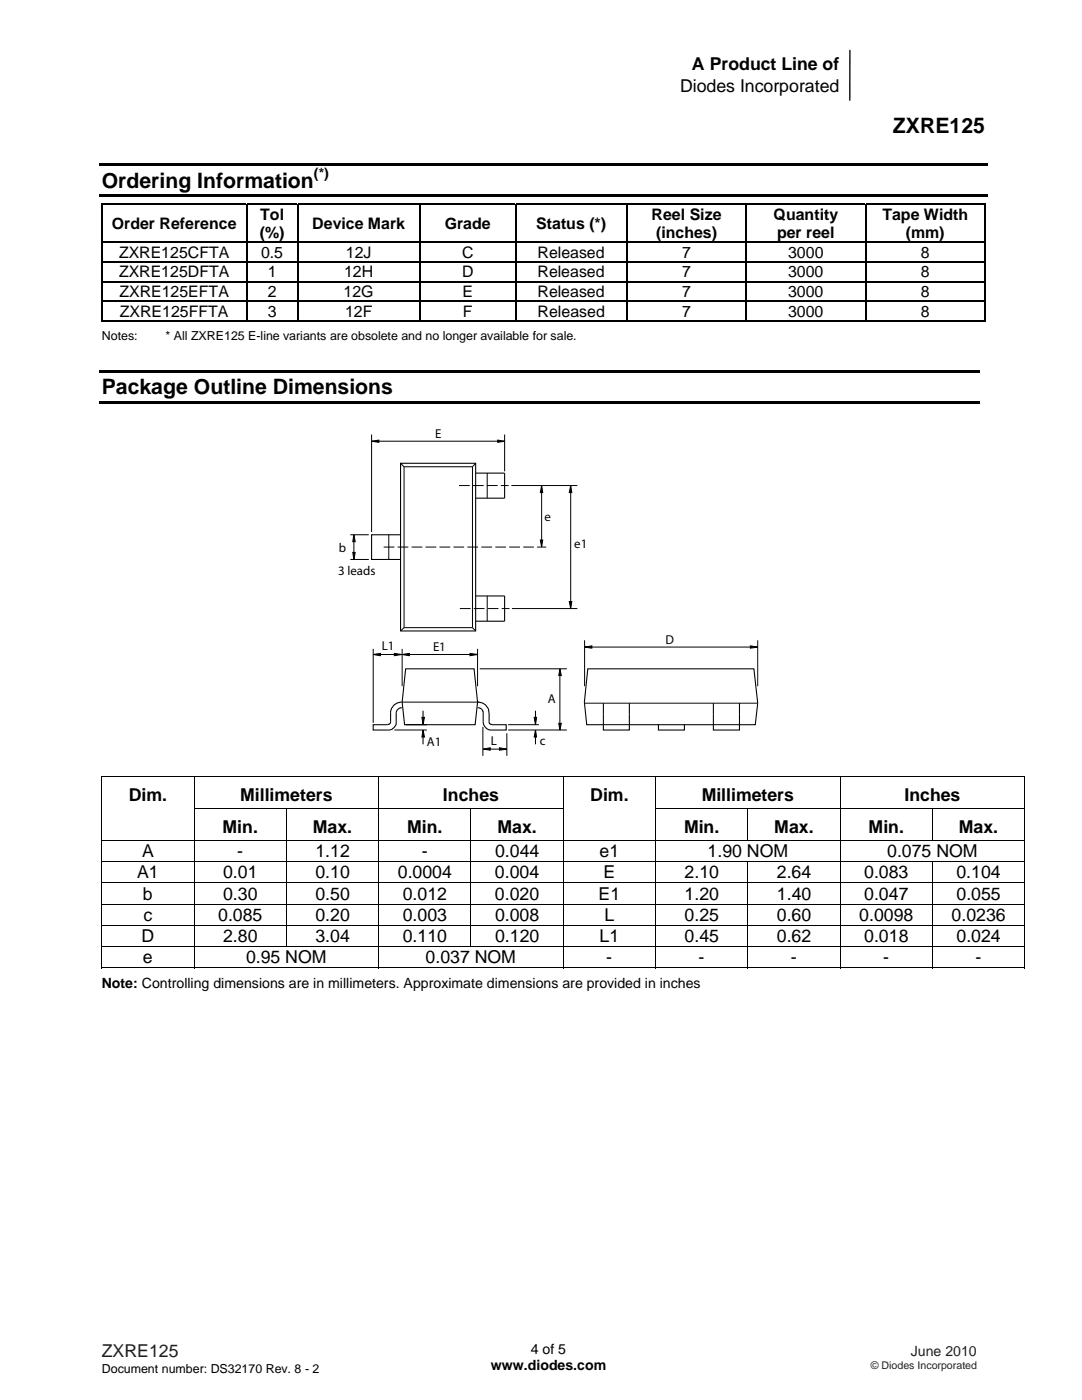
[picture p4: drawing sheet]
<svg xmlns="http://www.w3.org/2000/svg" width="216mm" height="279mm" viewBox="0 0 216 279" stroke-linecap="round" stroke-linejoin="round" font-family="sans-serif">
<path d="M169.6 10.1v9.9" fill="none" stroke="#000" stroke-width=".26"/>
<g fill="#000">
<path d="M19.8 32.6h177.3v.6h-177.3zM19.8 38.7h177.3v.6h-177.3zM20.2 40.7h.2v.3h-.2zM20.2 48.2h.2v.3h-.2zM20.2 52.2h.2v.2h-.2zM20.2 56.1h.2v.2h-.2zM49.1 40.7h.3v.3h-.3zM49.1 48.2h.3v.3h-.3zM49.1 52.2h.3v.2h-.3zM49.1 56.1h.3v.2h-.3zM59.2 40.7h.3v.3h-.3zM59.2 48.2h.3v.3h-.3z"/>
<path d="M59.2 52.2h.3v.2h-.3zM59.2 56.1h.3v.2h-.3zM83.7 40.7h.2v.3h-.2zM83.7 48.2h.2v.3h-.2zM83.7 52.2h.2v.2h-.2zM83.7 56.1h.2v.2h-.2zM102.7 40.7h.3v.3h-.3zM102.7 48.2h.3v.3h-.3zM102.7 52.2h.3v.2h-.3zM102.7 56.1h.3v.2h-.3zM125 40.7h.2v.3h-.2zM125 48.2h.2v.3h-.2z"/>
<path d="M125 52.2h.2v.2h-.2zM125 56.1h.2v.2h-.2zM148.8 40.7h.2v.3h-.2zM148.8 48.2h.2v.3h-.2zM148.8 52.2h.2v.2h-.2zM148.8 56.1h.2v.2h-.2zM172.6 40.7h.2v.3h-.2zM172.6 48.2h.2v.3h-.2zM172.6 52.2h.2v.2h-.2zM172.6 56.1h.2v.2h-.2zM196.4 40.7h.3v.3h-.3zM196.4 40.7h.3v.2h-.3z"/>
<path d="M196.4 48.2h.3v.3h-.3zM196.4 52.2h.3v.2h-.3zM196.4 56.1h.3v.2h-.3zM19.8 73.9h175.7v.5h-175.7zM20.2 60h.2v.3h-.2zM49.1 60h.3v.3h-.3zM59.2 60h.3v.3h-.3zM83.7 60h.2v.3h-.2zM102.7 60h.3v.3h-.3zM125 60h.2v.3h-.2zM148.8 60h.2v.3h-.2zM172.6 60h.2v.3h-.2z"/>
<path d="M196.4 60h.3v.3h-.3zM196.4 63.9h.3v.3h-.3zM19.8 80h175.7v.5h-175.7zM20.2 154.9h.2v1.6h-.2zM38.7 154.9h.1v1.6h-.1zM75.5 154.9h.1v1.6h-.1zM112.3 154.9h.2v1.6h-.2zM130.7 154.9h.2v1.6h-.2zM167.6 154.9h.1v1.6h-.1zM204.4 154.9h.2v1.6h-.2zM204.4 154.9h.2v.2h-.2zM20.2 161.3h.2v1.6h-.2z"/>
<path d="M38.7 161.3h.1v1.6h-.1zM57.1 161.3h.1v1.6h-.1zM75.5 161.3h.1v1.6h-.1zM93.9 161.3h.2v1.6h-.2zM112.3 161.3h.2v1.6h-.2zM130.7 161.3h.2v1.6h-.2zM149.1 161.3h.2v1.6h-.2zM167.6 161.3h.1v1.6h-.1zM186 161.3h.1v1.6h-.1zM204.4 161.3h.2v1.6h-.2zM204.4 193h.2v.2h-.2z"/>
</g>
<g fill="none" stroke="#000" stroke-width=".25">
<path d="M20.2 40.8h28.9M20.3 41v7.2M20.3 48.5v3.7M20.3 52.4v3.7M20.3 56.3v3.7M20.4 48.4h28.7M20.4 52.3h28.7M20.4 56.2h28.7M49.2 41v7.2M49.2 48.5v3.7M49.2 52.4v3.7M49.2 56.3v3.7"/>
<path d="M49.4 40.8h9.8M49.4 48.4h9.8M49.4 52.3h9.8M49.4 56.2h9.8M59.4 41v7.2M59.4 48.5v3.7M59.4 52.4v3.7M59.4 56.3v3.7M59.5 40.8h24.2M59.5 48.4h24.2M59.5 52.3h24.2M59.5 56.2h24.2"/>
<path d="M83.8 41v7.2M83.8 48.5v3.7M83.8 52.4v3.7M83.8 56.3v3.7M83.9 40.8h18.8M83.9 48.4h18.8M83.9 52.3h18.8M83.9 56.2h18.8M102.9 41v7.2M102.9 48.5v3.7M102.9 52.4v3.7M102.9 56.3v3.7"/>
<path d="M103 40.8h22M103 48.4h22M103 52.3h22M103 56.2h22M125.1 41v7.2M125.1 48.5v3.7M125.1 52.4v3.7M125.1 56.3v3.7M125.2 40.8h23.6M125.2 48.4h23.6M125.2 52.3h23.6M125.2 56.2h23.6"/>
<path d="M148.9 41v7.2M148.9 48.5v3.7M148.9 52.4v3.7M148.9 56.3v3.7M149 40.8h23.6M149 48.4h23.6M149 52.3h23.6M149 56.2h23.6M172.7 41v7.2M172.7 48.5v3.7M172.7 52.4v3.7M172.7 56.3v3.7"/>
<path d="M172.8 40.8h23.6M172.8 48.4h23.6M172.8 52.3h23.6M172.8 56.2h23.6M196.5 41v7.2M196.5 48.5v3.7M196.5 52.4v3.7M196.5 56.3v3.7M20.2 64h28.9M20.3 60.3v3.9M20.4 60.1h28.7M49.2 60.3v3.9"/>
<path d="M49.4 60.1h9.8M49.4 64h9.8M59.4 60.3v3.9M59.5 60.1h24.2M59.5 64h24.2M83.8 60.3v3.9M83.9 60.1h18.8M83.9 64h18.8M102.9 60.3v3.9M103 60.1h22M103 64h22M125.1 60.3v3.9"/>
<path d="M125.2 60.1h23.6M125.2 64h23.6M148.9 60.3v3.9M149 60.1h23.6M149 64h23.6M172.7 60.3v3.9M172.8 60.1h23.6M172.8 64h23.6M196.5 60.3v3.9"/>
</g>
<g fill="none" stroke="#000" stroke-width=".21">
<path d="M79.9 92.5h15v33.4h-15zM94.9 94.4h5.8v5h-5.8M79.9 106.7h-5.8v5h5.8M94.9 118.9h5.8v5.1h-5.8M80.9 133.5h13.7l.7 6.6-.5 4.5h-14.1l-.5-4.5zM149.7 128.9l1.5 .2-1.5 .2zM80.1 140.1a2.2 2.2 0 0 0-2.2 2.2v1.9l-.2 .3-3.2 .1v1.1h2.8a1.6 1.6 0 0 0 1.8-1.7v-1.7a1.13 1.13 0 0 1 1.1-1.1M81 144.6h4.2M95.4 140.1a2.2 2.2 0 0 1 2.2 2.2v2l.1 .2 .4 .1h2.9v1.1h-2.9a1.7 1.7 0 0 1-1.7-1.7v-1.7a1.02 1.02 0 0 0-1.1-1.1M120.4 140.3v5.4h5.2v-5.4M125.5 144.6h16.8M131.4 144.6v1.1h5.2v-1.1"/>
<path d="M142.3 140.3v5.4h5.3v-5.4M147.6 144.6h3.1l.5-4.3-.8-6.8h-33.1l-.7 6.6 .5 4.5h3.3"/>
</g>
<g fill="none" stroke="#000" stroke-width=".2">
<path d="M74.1 86.7v19.5M75.6 88.1h23.7M79.9 92.5l.7 .7M80.6 93.2v32.1M80.6 93.2h13.7M94.3 93.2v32.1M94.9 92.5l-.6 .7M97.2 94.4v5M100.7 86.7v7.4M102 96.9h13.2M108.1 98.3v9.5M113.9 98.3v21.8"/>
<path d="M69.9 106.7h3.7M69.9 111.7h3.7M70.6 108.1v2.2M77.6 106.7v5M97.2 118.9v5.1M74.5 129.5v14.8M75.9 130.6h2.8M80.2 129.5v7.4M80.6 125.3h13.7M80.6 125.3l-.7 .6M81.7 130.6h12.1M94.3 125.3l.6 .6"/>
<path d="M95.3 129.5v7.4M95.7 133.5h17.4M102.2 121.5h13M111.7 134.8v9.6M116.6 127.8v9.1M118.1 129.1h31.6M151.2 127.8v9.1M20.2 155h18.5M20.3 156.5v4.8M38.7 156.5v4.8M38.8 155h36.7M75.6 156.5v4.8"/>
<path d="M75.6 155h36.7M78.7 145.7h6.5M80.1 140.1h.1M80.2 140.1h15.1M84.4 141.8v1.4M84.4 147.1v1.4M95.4 140.1h.1M96.4 145.1v5.8M97.8 149.5h1.9M101.1 146.3v4.6M101.4 144.6h6.1M101.4 145.7h11.7"/>
<path d="M106.8 141.8v1.4M106.8 147.1v1.4M112.4 156.5v4.8M112.5 155h18.2M116.6 140.3h34.6M120.4 144.6h5.1M130.8 156.5v4.8M130.9 155h36.7M142.3 144.6h5.3M167.6 156.5v4.8M167.7 155h36.7M204.5 156.5v4.8"/>
<path d="M20.2 167.7h184.4M20.2 172h184.4M20.2 176.2h184.4M20.3 162.9v4.7M20.3 167.8v4.1M20.3 172v4.1M20.3 176.3v4M38.7 162.9v4.7M38.7 167.8v4.1M38.7 172v4.1M38.7 176.3v4M38.8 161.4h18.3"/>
<path d="M57.1 162.9v4.7M57.1 167.8v4.1M57.1 172v4.1M57.1 176.3v4M57.2 161.4h18.3M75.6 162.9v4.7M75.6 167.8v4.1M75.6 172v4.1M75.6 176.3v4M75.6 161.4h18.3M94 162.9v4.7M94 167.8v4.1"/>
<path d="M94 172v4.1M94 176.3v4M94.1 161.4h18.2M112.4 162.9v4.7M112.4 167.8v4.1M112.4 172v4.1M112.4 176.3v4M130.8 162.9v4.7M130.8 167.8v4.1M130.8 172v4.1M130.8 176.3v4M130.9 161.4h18.2"/>
<path d="M149.2 162.9v4.7M149.2 172v4.1M149.2 176.3v4M149.3 161.4h18.3M167.6 162.9v4.7M167.6 167.8v4.1M167.6 172v4.1M167.6 176.3v4M167.7 161.4h18.3M186.1 162.9v4.7M186.1 172v4.1M186.1 176.3v4"/>
<path d="M186.1 161.4h18.3M204.5 162.9v4.7M204.5 167.8v4.1M204.5 172v4.1M204.5 176.3v4M20.2 180.4h184.4M20.2 184.7h184.4M20.2 188.9h184.4M20.2 193.1h18.5M20.3 180.5v4.1M20.3 184.7v4.1M20.3 189v4.2"/>
<path d="M38.7 180.5v4.1M38.7 184.7v4.1M38.7 189v4.2M38.8 193.1h36.7M57.1 180.5v4.1M57.1 184.7v4.1M75.6 180.5v4.1M75.6 184.7v4.1M75.6 189v4.2M75.6 193.1h36.7M94 180.5v4.1M94 184.7v4.1"/>
<path d="M112.4 180.5v4.1M112.4 184.7v4.1M112.4 189v4.2M112.5 193.1h18.2M130.8 180.5v4.1M130.8 184.7v4.1M130.8 189v4.2M130.9 193.1h18.2M149.2 180.5v4.1M149.2 184.7v4.1M149.2 189v4.2M149.3 193.1h18.3"/>
<path d="M167.6 180.5v4.1M167.6 184.7v4.1M167.6 189v4.2M167.7 193.1h18.3M186.1 180.5v4.1M186.1 184.7v4.1M186.1 189v4.2M186.1 193.1h18.3M204.5 180.5v4.1M204.5 184.7v4.1M204.5 189v4.2"/>
</g>
<path d="M91.6 96.9h9.9M76.6 109.2h32.4M91.8 121.5h9.9" fill="none" stroke="#000" stroke-width=".2" stroke-dasharray="2.1 .6" stroke-linecap="butt"/>
<g fill="#000" stroke="#000" stroke-width=".21">
<path d="M74.1 88.1l1.5-.3v.5zM99.3 87.8l1.4 .3-1.4 .2zM108.1 96.9l.2 1.4h-.5zM113.9 96.9l.2 1.4h-.5zM70.6 106.7l.3 1.4h-.5zM70.4 110.3h.5l-.3 1.4zM107.8 107.8h.5l-.2 1.4zM74.5 130.6l1.4-.2v.5zM78.7 130.4l1.4 .2-1.4 .3zM80.2 130.6l1.5-.2v.5zM93.8 130.4l1.5 .2-1.5 .3zM111.7 133.5l.3 1.3h-.5z"/>
<path d="M113.6 120.1h.5l-.2 1.4zM116.6 129.1l1.5-.2v.4zM84.4 145.7l.3 1.4h-.5zM84.2 143.2h.5l-.3 1.4zM96.4 149.5l1.4-.3v.5zM99.7 149.2l1.4 .3-1.4 .2zM106.8 145.7l.3 1.4h-.5zM106.6 143.2h.5l-.3 1.4zM111.5 144.4h.5l-.3 1.3z"/>
</g>
<path d="M149.7 128.9l1.5 .2-1.5 .2z" fill="#000"/>
<g font-size="4.2">
<text x="178.2" y="26.6">ZXRE125</text>
<text x="20.3" y="37.5">Ordering Information</text>
<text x="20.3" y="78.7">Package Outline Dimensions</text>
</g>
<g font-size="3.5">
<text x="138.1" y="14.1">A Product Line of</text>
<text x="135.7" y="18.5">Diodes Incorporated</text>
<text x="25.7" y="159.8">Dim.</text>
<text x="47.9" y="159.8">Millimeters</text>
<text x="88.4" y="159.8">Inches</text>
<text x="117.8" y="159.8">Dim.</text>
<text x="140" y="159.8">Millimeters</text>
<text x="180.5" y="159.8">Inches</text>
<text x="44.4" y="166.2">Min.</text>
<text x="62.4" y="166.2">Max.</text>
<text x="81.2" y="166.2">Min.</text>
<text x="99.3" y="166.2">Max.</text>
<text x="136.5" y="166.2">Min.</text>
<text x="154.5" y="166.2">Max.</text>
<text x="173.3" y="166.2">Min.</text>
<text x="191.3" y="166.2">Max.</text>
<text x="28.3" y="171.1">A</text>
<text x="47.4" y="171.1">-</text>
<text x="62.9" y="171.1">1.12</text>
<text x="84.2" y="171.1">-</text>
<text x="98.8" y="171.1">0.044</text>
<text x="119.7" y="171.1">e1</text>
<text x="141.2" y="171.1">1.90 NOM</text>
<text x="177" y="171.1">0.075 NOM</text>
<text x="27.4" y="175.3">A1</text>
<text x="28.5" y="179.5">b</text>
<text x="44.5" y="179.5">0.30</text>
<text x="44.5" y="175.3">0.01</text>
<text x="62.9" y="179.5">0.50</text>
<text x="62.9" y="175.3">0.10</text>
<text x="79.4" y="175.3">0.0004</text>
<text x="80.4" y="179.5">0.012</text>
<text x="98.8" y="175.3">0.004</text>
<text x="98.8" y="179.5">0.020</text>
<text x="119.5" y="179.5">E1</text>
<text x="120.4" y="175.3">E</text>
<text x="136.6" y="175.3">2.10</text>
<text x="136.6" y="179.5">1.20</text>
<text x="155" y="175.3">2.64</text>
<text x="155" y="179.5">1.40</text>
<text x="172.4" y="175.3">0.083</text>
<text x="172.4" y="179.5">0.047</text>
<text x="190.9" y="175.3">0.104</text>
<text x="190.9" y="179.5">0.055</text>
<text x="28.6" y="183.8">c</text>
<text x="43.5" y="183.8">0.085</text>
<text x="62.9" y="183.8">0.20</text>
<text x="80.4" y="183.8">0.003</text>
<text x="98.8" y="183.8">0.008</text>
<text x="120.6" y="183.8">L</text>
<text x="136.6" y="183.8">0.25</text>
<text x="155" y="183.8">0.60</text>
<text x="171.5" y="183.8">0.0098</text>
<text x="189.9" y="183.8">0.0236</text>
<text x="28.3" y="188">D</text>
<text x="44.5" y="188">2.80</text>
<text x="62.9" y="188">3.04</text>
<text x="80.4" y="188">0.110</text>
<text x="98.8" y="188">0.120</text>
<text x="119.7" y="188">L1</text>
<text x="136.6" y="188">0.45</text>
<text x="155" y="188">0.62</text>
<text x="172.4" y="188">0.018</text>
<text x="190.9" y="188">0.024</text>
<text x="28.5" y="192.2">e</text>
<text x="49.1" y="192.2">0.95 NOM</text>
<text x="84.9" y="192.2">0.037 NOM</text>
<text x="121" y="192.2">-</text>
<text x="139.4" y="192.2">-</text>
<text x="157.8" y="192.2">-</text>
<text x="176.2" y="192.2">-</text>
<text x="194.6" y="192.2">-</text>
</g>
<text font-size="3.5" fill="#231f20" x="20.3" y="270.9">ZXRE125</text>
<g font-size="3.2">
<text x="22.3" y="45.7">Order Reference</text>
<text x="51.8" y="47.5">(%)</text>
<text x="51.9" y="43.9">Tol</text>
<text x="62.3" y="45.7">Device Mark</text>
<text x="88.7" y="45.7">Grade</text>
<text x="107" y="45.7">Status (*)</text>
<text x="130" y="43.9">Reel Size</text>
<text x="130.9" y="47.5">(inches)</text>
<text x="154.4" y="43.9">Quantity</text>
<text x="155.1" y="47.5">per reel</text>
<text x="176.1" y="43.9">Tape Width</text>
<text x="180.7" y="47.5">(mm)</text>
<text x="23.7" y="51.5">ZXRE125CFTA</text>
<text x="52.1" y="51.5">0.5</text>
<text x="69" y="51.5">12J</text>
<text x="92.2" y="51.5">C</text>
<text x="107.3" y="51.5">Released</text>
<text x="136.1" y="51.5">7</text>
<text x="157.3" y="51.5">3000</text>
<text x="183.7" y="51.5">8</text>
<text x="23.7" y="55.4">ZXRE125DFTA</text>
<text x="23.8" y="59.3">ZXRE125EFTA</text>
<text x="53.4" y="59.3">2</text>
<text x="53.4" y="55.4">1</text>
<text x="68.6" y="59.3">12G</text>
<text x="68.7" y="55.4">12H</text>
<text x="92.2" y="55.4">D</text>
<text x="92.3" y="59.3">E</text>
<text x="107.3" y="59.3">Released</text>
<text x="107.3" y="55.4">Released</text>
<text x="136.1" y="55.4">7</text>
<text x="136.1" y="59.3">7</text>
<text x="157.3" y="55.4">3000</text>
<text x="157.3" y="59.3">3000</text>
<text x="183.7" y="55.4">8</text>
<text x="183.7" y="59.3">8</text>
<text x="23.9" y="63.2">ZXRE125FFTA</text>
<text x="53.4" y="63.2">3</text>
<text x="68.9" y="63.2">12F</text>
<text x="92.4" y="63.2">F</text>
<text x="107.3" y="63.2">Released</text>
<text x="136.1" y="63.2">7</text>
<text x="157.3" y="63.2">3000</text>
<text x="183.7" y="63.2">8</text>
</g>
<g font-size="2.8">
<text x="62.7" y="35.5">(*)</text>
<text x="20.3" y="197.2">Note: Controlling dimensions are in millimeters. Approximate dimensions are provided in inches</text>
<text x="97.9" y="273.5">www.diodes.com</text>
<text x="105.9" y="270.2">4 of 5</text>
</g>
<text font-size="2.8" fill="#231f20" x="181.8" y="270.6">June 2010</text>
<g font-size="2.6">
<text x="86.8" y="87.4">E</text>
<text x="108.7" y="104">e</text>
<text x="67.6" y="110.1">b</text>
<text x="114.6" y="109.4">e1</text>
<text x="67.5" y="114.9">3 leads</text>
<text x="76.2" y="129.8">L1</text>
<text x="86.4" y="129.9">E1</text>
<text x="132.8" y="128.5">D</text>
<text x="109.3" y="140.4">A</text>
<text x="85.2" y="148.9">A1</text>
<text x="97.9" y="148.6">L</text>
<text x="107.7" y="148.8">c</text>
</g>
<g font-size="2.5">
<text x="20.3" y="67.9">Notes:</text>
<text x="33" y="67.9">* All ZXRE125 E-line variants are obsolete and no longer available for sale.</text>
<text x="20.3" y="274">Document number: DS32170 Rev. 8 - 2</text>
</g>
<text font-size="2.1" fill="#231f20" x="173.7" y="273.2">© Diodes Incorporated</text>
</svg>
